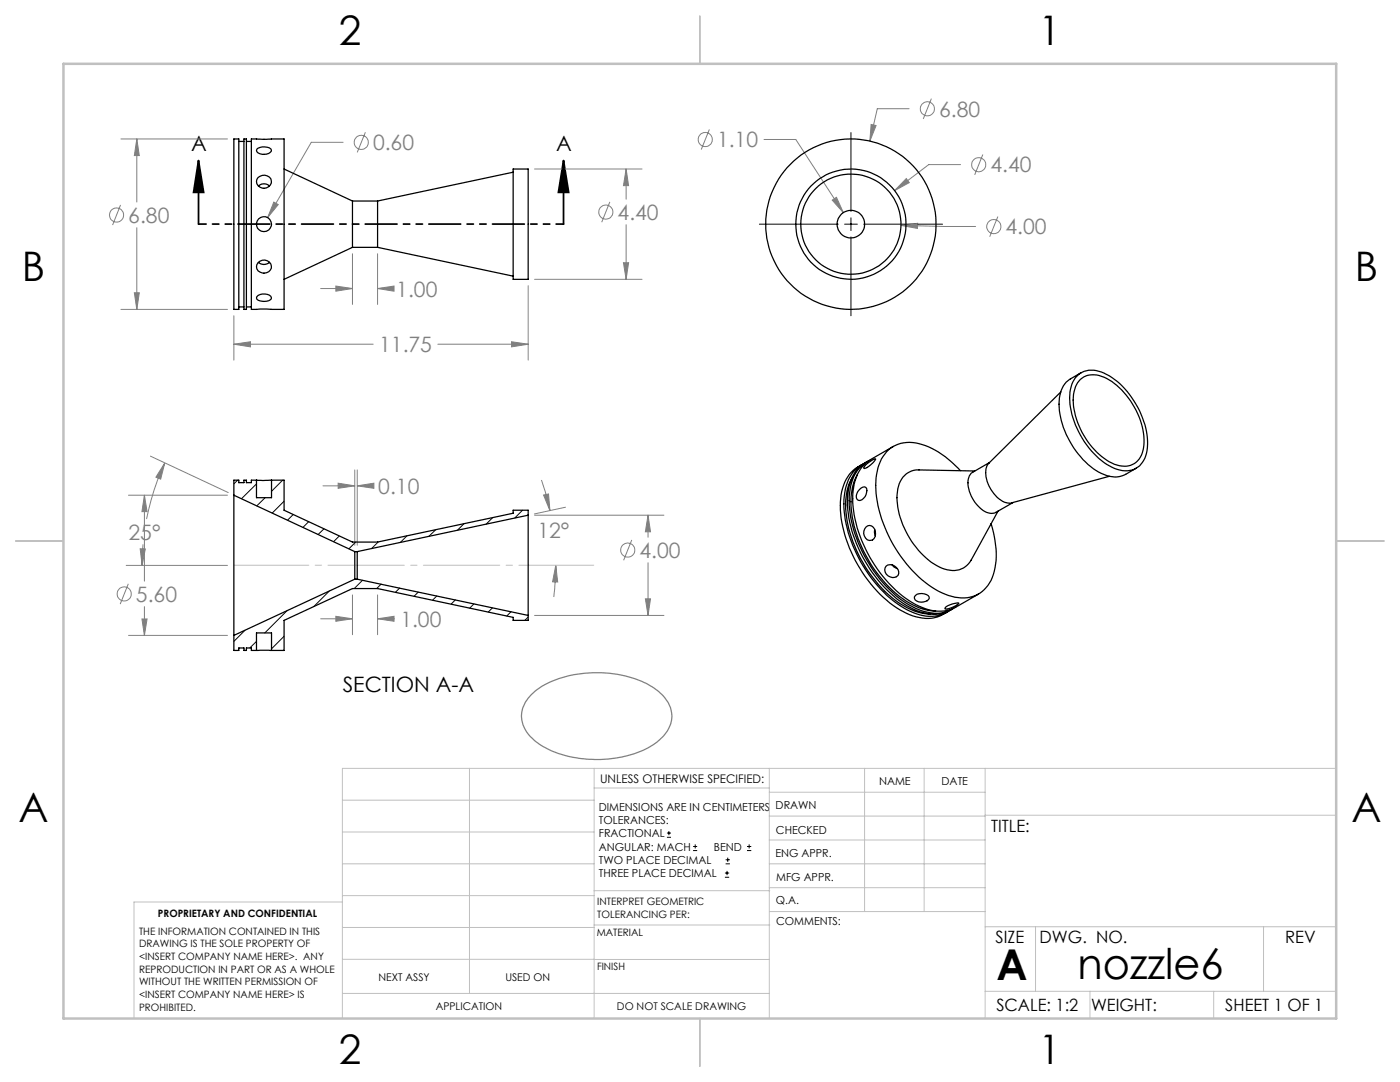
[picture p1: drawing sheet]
<svg xmlns="http://www.w3.org/2000/svg" width="279mm" height="216mm" viewBox="0 0 279 216" stroke-linecap="round" stroke-linejoin="round" font-family="sans-serif">
<g fill="none" stroke="#808080" stroke-width=".2">
<path d="M185.9 19.7l-1.6 4M24.1 27.7h21.3M27.3 27.7l.5 3.3h-1zM27.3 27.7v12.6M68.5 28.4h-6.4l-8.7 15M72.9 26.4l-1.6 4M106.7 33.7h21.4M125 33.7l.4 3.3h-1zM125 33.7v6.1M141.6 25.8l-1.7 4M152.5 27.8h6.3l9.5 14.6M166.1 39.9l.8-.5 1.4 3z"/>
<path d="M173.8 24.8l1 .2-1.2 3.2zM180.9 35.6l.6 .8-3 1.6zM181.4 21.7h-6.3l-1.5 6.5M191.7 32.8h-6.4l-6.8 5.2M196.1 30.8l-1.6 4.1M24.1 40.9l-1.6 4M26.8 58.4h1l-.5 3.3zM27.3 45.4v16.3M54.6 40.3l.9 .5-2.1 2.6zM64 57.6h6.3M67 57.1l3.3 .5-3.3 .5zM70.3 50.6v10.1"/>
<path d="M75.4 57.6l3.2-.5v1zM75.4 50.6v10.1M75.4 57.6h2.5M105.4 57v14.9M106.7 55.7h21.4M121.7 40.3l-1.6 4M124.4 52.4h1l-.4 3.3zM125 44.8v10.9M179.8 45l3.3-.4v1zM179.8 45l14.9 .2M199.1 43.2l-1.6 4M24.1 61.7h21.3"/>
<path d="M46.7 68.7l3.3-.5v1zM46.7 63v8.9M46.7 68.7h27.8M87.4 68.7h18M102.1 68.2l3.3 .5-3.3 .5zM25.6 98.8h19.8M28.8 98.8l.6 3.3h-1.1zM28.8 98.8v17.2M30 91l15.5 7.3M32.9 92.4l-.8 3.2-1-.4zM32.9 92.4a48.6 48.6 0 0 0-3.7 11.2M64.5 96.9h6.3"/>
<path d="M67.5 96.4l3.3 .5-3.3 .5zM70.8 93.8v15M71.3 96.9l3.3-.5v1zM71.3 93.8v15M71.3 96.9h3M108.1 95.8l1.1 3.8 .5 2.3M108.5 98.8l1-.2 .2 3.3zM25.2 112.8h20.2M25.6 116.5l-1.6 4M28 109.5h1l-.6 3.3zM28.5 108.6l-.1 4.2M70.3 118.7v7.9"/>
<path d="M75.4 118.7v7.9M106.7 102.8h25.8M110.9 112.8l.4 3.3h-1zM110.9 112.8l-.4 6.3M112.9 101.2l-6.3 1.4M126.1 107.7l-1.6 4.1M128.8 119.5h1l-.5 3.3zM129.3 102.8l.5 3.3h-1zM129.3 102.8v4.4M129.3 112.3v10.5M25.6 126.8h19.8M28.3 123.5h1.1l-.6 3.3z"/>
<path d="M28.8 121v5.8M64 123.5h6.3M67 123l3.3 .5-3.3 .5zM75.4 123.5l3.2-.5v1zM75.4 123.5h3.3M106.7 122.8h25.8"/>
<circle cx="72.1" cy="28.4" r="1.41"/>
<circle cx="140.8" cy="27.8" r="1.41"/>
<circle cx="185.1" cy="21.7" r="1.4"/>
<circle cx="195.3" cy="32.9" r="1.41"/>
<circle cx="23.3" cy="42.9" r="1.4"/>
<circle cx="120.9" cy="42.3" r="1.41"/>
<circle cx="198.3" cy="45.2" r="1.42"/>
<circle cx="24.8" cy="118.5" r="1.41"/>
<circle cx="125.3" cy="109.8" r="1.4"/>
</g>
<g fill="none" stroke="#000" stroke-width=".2">
<path d="M169.8 26.5v15.7M151.6 44.7h15.7M168.6 44.7h2.5M169.8 43.5v2.5M169.8 47.3v15.7M172.4 44.7h15.7M133.1 167.1h.8M133.1 166.2h.8M133.5 165.8v.9M138.3 169.7h.8M138.3 168.9h.8M138.7 168.5v.8"/>
<path d="M144.7 175h.8M144.7 174.2h.8M144.8 172.4h.9M144.8 171.6h.9M145.1 173.8v.8M145.2 171.1v.9M149.1 169.7h.8M149.1 168.9h.8M149.5 168.5v.8"/>
</g>
<path d="M39.6 32l1 6.4h-2zM39.6 32v12.7M112.5 32l1 6.4h-2.1zM112.5 32v12.7" fill="none" stroke="#000" stroke-width=".35"/>
<path d="M105.9 138.7a17.2 17.2 0 0 1 10.8-4.4 21.2 21.2 0 0 1 14.5 3.5 6.1 6.1 0 0 1 2.6 6.8 10.6 10.6 0 0 1-6.7 5.6 23.5 23.5 0 0 1-19-1.4 7.2 7.2 0 0 1-4-6.1 6.5 6.5 0 0 1 1.8-4z" fill="none" stroke="#808080" stroke-width=".25"/>
<path d="M112.5 44.7h-72.9" fill="none" stroke="#000" stroke-width=".35" stroke-dasharray="6.3 1.3 1.3 1.3 1.3 1.3" stroke-dashoffset="4.9"/>
<path d="M46.7 112.8h71.8" fill="none" stroke="#c0c0c0" stroke-width=".2" stroke-dasharray="15.2 1.3 1.3 1.3" stroke-dashoffset=".3"/>
<g fill="none" stroke="#c0c0c0" stroke-width=".2">
<path d="M68.3 159.7h50.3M93.7 153.3v44.9M118.6 153.3v49.9M118.6 157.2h34.9M153.5 153.3v49.9M153.5 158.1h43.1M172.5 153.3v28.6M184.4 153.3v28.6M196.6 153.3v49.9M266.7 153.3h-198.4v49.9M68.3 178.7h50.3M68.3 172.4h50.3"/>
<path d="M68.3 166h50.3M68.3 180h-41.6v23.2M118.6 177.7h35M153.5 167.6h43.1M153.5 162.8h43.1M153.5 172.4h43.1M153.5 177.1h43.1M196.6 162.7h70.1M68.3 198.2h85.2M68.3 191.4l85.2 .1M68.3 185.1h50.3M118.6 184.6h35"/>
<path d="M153.6 181.9h43M196.6 197.8h70.1M196.6 184.9h70.1M206.7 184.9v12.9M217.5 197.8v5.4M242.2 197.8v5.4M252.2 184.9v12.9"/>
</g>
<path d="M139.7 3.2v9.5M3.1 107.9h9.6M266.7 107.9h9.5M139.7 203.2v9.6" fill="none" stroke="#c0c0c0" stroke-width=".25"/>
<path d="M12.7 12.7h254v190.5h-254z" fill="none" stroke="#c0c0c0" stroke-width=".5"/>
<path d="M112.5 32l1 6.4h-2.1zM39.6 32l1 6.4h-2z" fill="#000"/>
<g fill="#808080">
<path d="M32.9 92.4l-.8 3.2-1-.4zM28 109.5h1l-.6 3.3zM110.9 112.8l.4 3.3h-1zM108.5 98.8l1-.2 .2 3.3z"/>
<path d="M46.7 68.7l3.3-.5v1zM102.1 68.2l3.3 .5-3.3 .5zM67 57.1l3.3 .5-3.3 .5zM75.4 57.6l3.2-.5v1zM27.3 27.7l.5 3.3h-1zM26.8 58.4h1l-.5 3.3zM125 33.7l.4 3.3h-1zM124.4 52.4h1l-.4 3.3zM54.6 40.3l-1.2 3.1 2.1-2.6zM173.8 24.8l-.2 3.4 1.2-3.2zM180.9 35.6l-2.4 2.4 3-1.6zM179.8 45l3.3 .6v-1zM166.1 39.9l2.2 2.5-1.4-3zM71.3 96.9l3.3-.5v1zM67.5 96.4l3.3 .5-3.3 .5zM75.4 123.5l3.2-.5v1zM67 123l3.3 .5-3.3 .5zM129.3 102.8l.5 3.3h-1zM128.8 119.5h1l-.5 3.3zM28.8 98.8l.6 3.3h-1.1zM28.3 123.5h1.1l-.6 3.3z"/>
</g>
<g fill="none" stroke="#000" stroke-width=".25">
<path d="M46.7 27.7h1v34h-1zM47.7 28.2h1M48.7 27.7h.5v34h-.5zM49.2 28.2h1M50.2 27.7h6.5v34h-6.5zM51.3 29.8a2.22 2.22 0 0 1 2.9 .1 1.41 1.41 0 0 1-1.8 .9 .94 .94 0 0 1-1.1-1zM51.5 35.4a1.52 1.52 0 0 1 1.7-.4 1.52 1.52 0 0 1 1 1.5 1.49 1.49 0 0 1-1.8 1 1.49 1.49 0 0 1-1.1-1.7zM51.6 37.1a1.61 1.61 0 0 1 2.2 0M56.7 33.7l13.6 6.4M102.4 33.7h3v22h-3zM102.4 34.4l-27 5.7M51.5 58.9a2.35 2.35 0 0 1 2.5 .2l.2 .3a.87 .87 0 0 1-1 .7h-.8a.85 .85 0 0 1-1.1-.9z"/>
<path d="M51.5 52.4a1.43 1.43 0 0 1 1.9-.3 1.43 1.43 0 0 1 .5 1.8 1.55 1.55 0 0 1-1.6 .6 1.55 1.55 0 0 1-1.1-1.3zM51.6 52.4a1.67 1.67 0 0 0 2.2 0M70.3 40.1v9.3M70.3 49.4l-13.6 6.3M70.3 49.4h5.1M70.3 40.1h5.1M75.4 40.1v9.3M75.4 49.4l27 5.7M47.7 61.2h1M49.2 61.2h1M211.7 78.2l-14.4 14.2a4.2 4.2 0 0 0 0 4.5 5.5 5.5 0 0 0 4.1 3.5l20-5.4M214.6 75.4a4.5 4.5 0 0 1 5.7-1 16.9 16.9 0 0 1 8.5 11.7 7.6 7.6 0 0 1-1.4 6.9 4.8 4.8 0 0 1-5.5 .2 16.8 16.8 0 0 1-8.4-14.4l.4-2.2z"/>
<path d="M215.6 75.7a4.5 4.5 0 0 1 5.3-.2 15.3 15.3 0 0 1 7.4 13.3 4 4 0 0 1-4.4 4.2 10.3 10.3 0 0 1-6.4-4.3 14.7 14.7 0 0 1-3.3-10l.4-1.5zM215.8 74.4l-2.2 1.2a5.5 5.5 0 0 0-2.3 5 17 17 0 0 0 8.5 13.9 5.1 5.1 0 0 0 4.8 .2l2.2-1.3M46.7 98.8v28M46.7 98.8l24.1 11.3M51.2 95.8h3M51.2 95.8h-1v.5h-1v-.5h-.5v.5h-1v-.5h-1v3M51.2 95.8v3.5h3v-3.5M54.2 95.8h2.5v6l13.6 6.4h5.1l27-5.8v-.6h3v1M170 95.4a13.1 13.1 0 0 0-.8 9.3 25.9 25.9 0 0 0 11.2 16.2 10.4 10.4 0 0 0 5.2 1.6M171.1 94.8a13.2 13.2 0 0 0-.8 9.3 25.9 25.9 0 0 0 11.2 16.2 10.4 10.4 0 0 0 5.2 1.6M171.5 97.7a.86 .86 0 0 1 1.5-.2 1.87 1.87 0 0 1-1.7 2.3 1.37 1.37 0 0 1 .2-2.1zM171.9 92.7a8 8 0 0 0-4.2 7.5 25.3 25.3 0 0 0 5.5 15.6 19.1 19.1 0 0 0 9.6 7.3 6.9 6.9 0 0 0 6.1-.9"/>
<path d="M172.3 92.6a7.5 7.5 0 0 0-3.8 6.4 24.1 24.1 0 0 0 4.9 15.7 19.3 19.3 0 0 0 10.8 8.1 6.8 6.8 0 0 0 5.1-.8M172.7 92.8l1.2-.9a.78 .78 0 0 1 .9-.3 4.1 4.1 0 0 1-2.4 1.9zM173 92.1a7.5 7.5 0 0 0-3.8 6.5 24.8 24.8 0 0 0 5.5 16.4 18.2 18.2 0 0 0 10.2 7.4 6.5 6.5 0 0 0 5.1-.8M173.4 91.9a7.6 7.6 0 0 0-3.9 6.5 24.3 24.3 0 0 0 4.9 15.7 19.5 19.5 0 0 0 10.2 8 6.6 6.6 0 0 0 5.7-.7M178.3 89.1l-4.6 2.6a7.7 7.7 0 0 0-3.4 6.3 24.1 24.1 0 0 0 4.9 15.6 19.3 19.3 0 0 0 10.8 8.2 6.9 6.9 0 0 0 4.7-.6l4.6-2.7M191.7 93.9a16.1 16.1 0 0 0-9.6-5.6 6.2 6.2 0 0 0-6.9 5 20 20 0 0 0 2.1 13.6 24.4 24.4 0 0 0 10.7 11.4 7.8 7.8 0 0 0 7.6 .1 8.1 8.1 0 0 0 3.2-6.5 20.9 20.9 0 0 0-1-7.4M194.5 94l-11.1-.2a4.2 4.2 0 0 0-4.3 4.3 16.5 16.5 0 0 0 5.7 13.2 7.6 7.6 0 0 0 6.6 2.4l1.2-.6 1-1 5.6-10.1M197.5 92.3l-3.4 1.9a2.87 2.87 0 0 0-.7 3.4 6.5 6.5 0 0 0 4.2 4.8h.9l3.6-2.1M70.8 110.1v5.5M70.8 115.6l-24.1 11.2M70.8 115.6h.5M70.8 110.1h.5"/>
<path d="M71.3 110.1v5.5M71.3 115.6l34.1 7.2M105.4 102.8v20M105.4 102.8l-34.1 7.3M172.8 105.2a1.13 1.13 0 0 1 1.3-.2 1.13 1.13 0 0 1 .6 1.1 1.22 1.22 0 0 1-.3 1.4 1.22 1.22 0 0 1-1.3 .2 1.68 1.68 0 0 1-.3-2.5zM174.6 105.7l-.1 .6 .2 .6M176.8 113a1.59 1.59 0 0 1 1.9 .1 1.59 1.59 0 0 1 .5 1.7 1.53 1.53 0 0 1-2 .1 1.53 1.53 0 0 1-.4-1.9zM178 112.7l.4 .4 .6 .4M182.7 118.8a2.05 2.05 0 0 1 2.7 .3 1.25 1.25 0 0 1-1.6 1.1 1.15 1.15 0 0 1-1.3-1.1zM46.7 126.8v3h1v-.5h1v.5h.5v-.5h1v.5h1M51.2 129.8h3M51.2 129.8v-3.5h3v3.5"/>
<path d="M105.4 122.8v1h-3v-.6l-27-5.8h-5.1l-13.6 6.4v6h-2.5M188.8 121.1l1.3-.6 1.2-.2a4 4 0 0 1-2.6 1.2l-.1-.1z"/>
<circle cx="52.7" cy="44.7" r="1.49"/>
<circle cx="169.8" cy="44.7" r="10"/>
<circle cx="169.8" cy="44.7" r="11"/>
<circle cx="169.8" cy="44.7" r="17"/>
<circle cx="169.8" cy="44.7" r="2.75"/>
</g>
<g fill="none" stroke="#000" stroke-width=".2">
<path d="M47.4 95.8l-.7 .8M51.2 96.6l-3 2.9M52.9 99.3l-1.6 1.6M56.4 95.8l-2.2 2.2M56.7 100l-2.4 2.4M58.5 102.7l-1.1 1.1M61.6 104.1l-1.1 1.1M64.7 105.5l-1.2 1.1M65.7 117.9l-3.1 3.1M67.7 107l-1.1 1.1M71 108.2l-1.4 1.3M72.4 115.8l-1.7 1.6"/>
<path d="M75.5 108.1l-1.3 1.3M76.1 116.6l-.9 .8M79.8 117.3l-.9 .9M81.2 106.9l-1.3 1.3M83.5 118.1l-.9 .9M86.9 105.7l-1.3 1.3M87.2 118.9l-.9 .9M90.9 119.7l-.9 .8M92.6 104.5l-1.3 1.3M98.3 103.3l-1.3 1.3M104.3 101.8l-1.6 1.6M48.9 125.8l-2.2 2.2"/>
<path d="M51.2 128l-1.4 1.3M56.7 127l-2.5 2.5M57.3 121.8l-4.5 4.5M94.6 120.5l-.9 .9M98.3 121.3l-.9 .8M102 122.1l-.9 .8M105.4 123.1l-.7 .7"/>
</g>
<g font-size="8.5">
<text x="198.9" y="195.5">A</text>
<text x="215" y="195.4">nozzle6</text>
</g>
<g font-size="8.1">
<text x="67.6" y="8.9">2</text>
<text x="207.3" y="8.9">1</text>
<text x="4.4" y="56.1">B</text>
<text x="270.4" y="56.1">B</text>
<text x="3.7" y="164.1">A</text>
<text x="269.7" y="164.1">A</text>
<text x="67.6" y="212.4">2</text>
<text x="207.3" y="212.4">1</text>
</g>
<g font-size="4.2" fill="#808080">
<text x="187.4" y="23.2">6.80</text>
<text x="74.4" y="29.9">0.60</text>
<text x="143.1" y="29.4">1.10</text>
<text x="197.7" y="34.4">4.40</text>
<text x="25.6" y="44.4">6.80</text>
<text x="123.3" y="43.9">4.40</text>
<text x="200.7" y="46.8">4.00</text>
<text x="79.1" y="59.2">1.00</text>
<text x="75.7" y="70.3">11.75</text>
<text x="75.5" y="98.5">0.10</text>
<text x="25.7" y="107.7">25°</text>
<text x="107.2" y="107.3">12°</text>
<text x="127.6" y="111.3">4.00</text>
<text x="27.1" y="120">5.60</text>
<text x="79.9" y="125.1">1.00</text>
</g>
<g font-size="4.2">
<text x="38.2" y="30.2">A</text>
<text x="111" y="30.2">A</text>
<text x="68.4" y="138">SECTION A-A</text>
</g>
<g font-size="3.4">
<text x="197.8" y="166">TITLE:</text>
<text x="198.7" y="188.1">SIZE</text>
<text x="207.5" y="188.1">DWG. NO.</text>
<text x="256.5" y="188.2">REV</text>
<text x="198.8" y="201.7">SCALE: 1:2</text>
<text x="217.7" y="201.8">WEIGHT:</text>
<text x="244.5" y="201.7">SHEET 1 OF 1</text>
</g>
<text font-size="2.4" x="119.8" y="156.2">UNLESS OTHERWISE SPECIFIED:</text>
<g font-size="2.2">
<text x="119.5" y="161.8">DIMENSIONS ARE IN CENTIMETERS</text>
<text x="154.8" y="161.4">DRAWN</text>
<text x="175.4" y="156.6">NAME</text>
<text x="187.9" y="156.7">DATE</text>
<text x="119.5" y="164.4">TOLERANCES:</text>
<text x="119.5" y="167.1">FRACTIONAL</text>
<text x="154.9" y="166.3">CHECKED</text>
<text x="119.5" y="169.7">ANGULAR: MACH</text>
<text x="119.5" y="172.4">TWO PLACE DECIMAL</text>
<text x="142.5" y="169.7">BEND</text>
<text x="154.8" y="171">ENG APPR.</text>
<text x="119.5" y="175">THREE PLACE DECIMAL</text>
<text x="154.9" y="175.7">MFG APPR.</text>
<text x="154.9" y="180.4">Q.A.</text>
<text x="154.9" y="184.6">COMMENTS:</text>
</g>
<g font-size="2.1">
<text x="75.5" y="195.7">NEXT ASSY</text>
<text x="100.9" y="195.7">USED ON</text>
<text x="86.9" y="201.5">APPLICATION</text>
<text x="123.1" y="201.6">DO NOT SCALE DRAWING</text>
</g>
<g font-size="2">
<text x="31.5" y="182.9">PROPRIETARY AND CONFIDENTIAL</text>
<text x="119.2" y="180.6">INTERPRET GEOMETRIC</text>
<text x="119.2" y="183.1">TOLERANCING PER:</text>
<text x="27.8" y="186.5">THE INFORMATION CONTAINED IN THIS</text>
<text x="27.8" y="189">DRAWING IS THE SOLE PROPERTY OF</text>
<text x="27.8" y="191.6">&lt;INSERT COMPANY NAME HERE&gt;. ANY</text>
<text x="119.1" y="186.7">MATERIAL</text>
<text x="27.8" y="194.1">REPRODUCTION IN PART OR AS A WHOLE</text>
<text x="27.8" y="196.6">WITHOUT THE WRITTEN PERMISSION OF</text>
<text x="119.1" y="193.5">FINISH</text>
<text x="27.8" y="199.1">&lt;INSERT COMPANY NAME HERE&gt; IS</text>
<text x="27.8" y="201.7">PROHIBITED.</text>
</g>
</svg>
